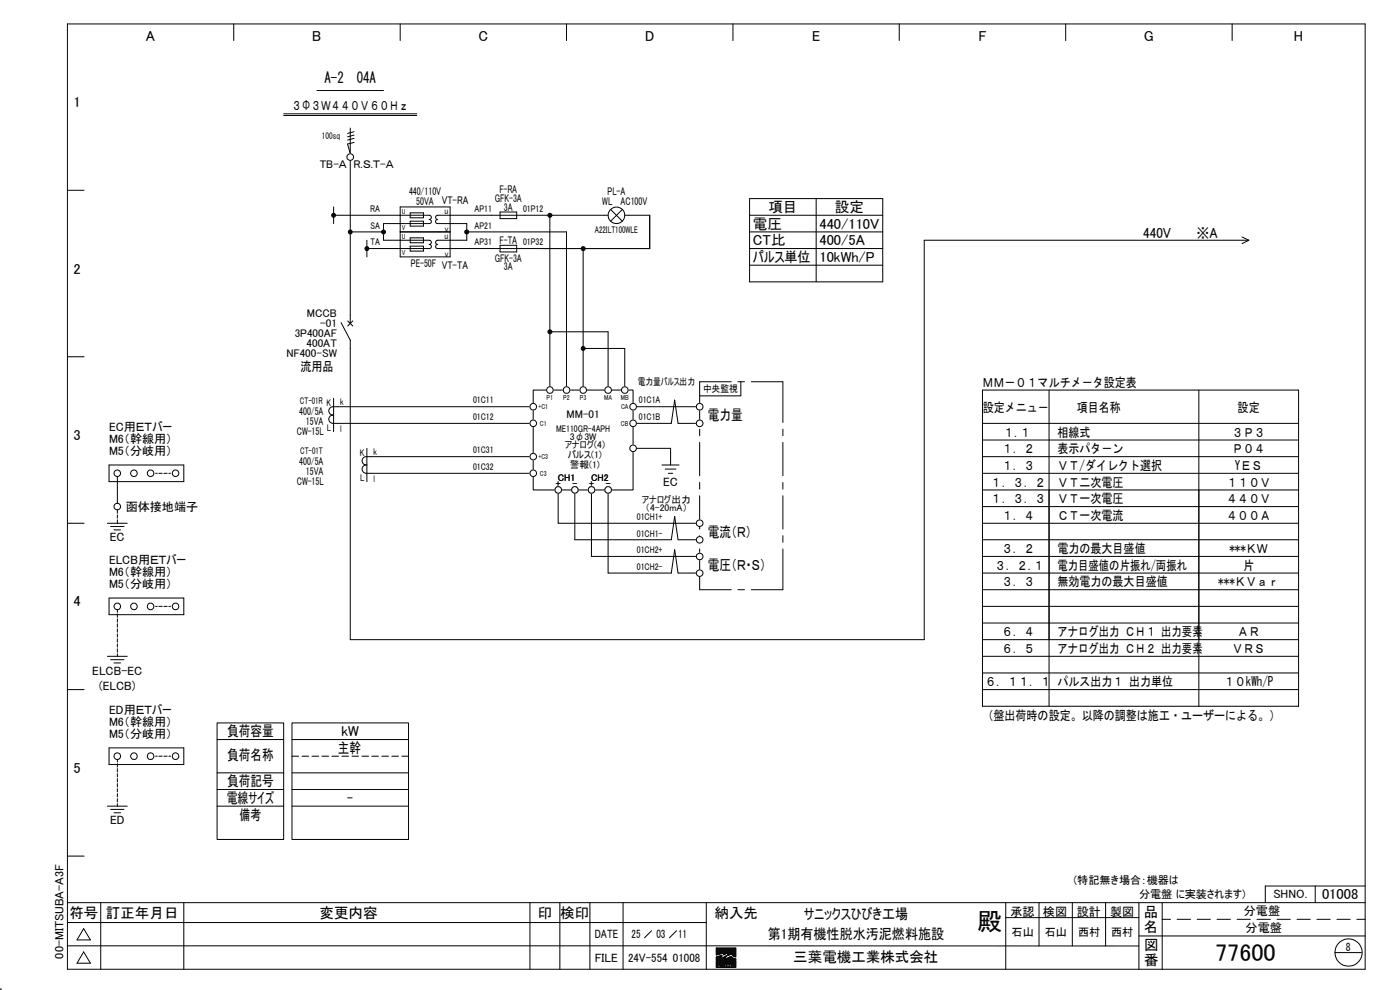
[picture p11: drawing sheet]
<svg xmlns="http://www.w3.org/2000/svg" width="420mm" height="297mm" viewBox="0 0 420 297" stroke-linecap="round" stroke-linejoin="round" font-family="sans-serif">
<g fill="none" stroke="#000" stroke-width=".3">
<path d="M85.1 34.1h40M85.1 34.7h40M95.1 27.2h20M105.1 38.4v7.7l-.8-2.9 2-.5M106.3 39.5l-2 .5M106.3 41.5l-2 .5M106.3 40.5l-2 .5M102.4 96.8l2.7 5.3v2.4M104.4 96.3l1.5 1.5M105.1 94.6v2.5M105.9 96.3l-1.5 1.5M32.7 139.5h22.5v5h-22.5z"/>
<path d="M32.2 157h6M33.2 158h4M34.2 159h2M35.2 143v8M35.2 153v1M35.2 154.5v1M35.2 156v1M46.7 142h.5M47.7 142h1M49.2 142h1M50.7 142h.5M32.7 179.4h22.5v5h-22.5z"/>
<path d="M32.2 196.9h6M33.2 197.9h4M34.2 198.9h2M35.2 183v.7M35.2 184.2v1M35.2 185.7v1M35.2 187.2v1M35.2 188.7v1M35.2 190.2v1M35.2 191.7v1M35.2 193.2v1M35.2 194.7v1"/>
<path d="M35.2 196.2v.7M46.7 181.9h.5M47.7 181.9h1M49.2 181.9h1M50.7 181.9h.5M65.2 216.9h19.9v35h-19.9zM87.6 216.9h35v35h-35zM65.2 236.9h19.9M65.2 231.9h19.9M65.2 221.9h19.9M87.6 236.9h35M87.6 231.9h35"/>
<path d="M87.6 221.9h35M87.6 226.9h2M90.6 226.9h2M93.6 226.9h2M96.6 226.9h2M99.6 226.9h2M102.6 226.9h2M105.6 226.9h2M108.6 226.9h2M111.6 226.9h2M114.6 226.9h2M117.6 226.9h2"/>
<path d="M120.6 226.9h2M65.2 241.9h19.9M87.6 241.9h35"/>
<circle cx="35.2" cy="142" r=".99"/>
<circle cx="35.2" cy="152" r=".99"/>
<circle cx="40.2" cy="142" r=".99"/>
<circle cx="45.2" cy="142" r=".99"/>
<circle cx="52.7" cy="142" r=".99"/>
<circle cx="35.2" cy="182" r=".99"/>
<circle cx="40.2" cy="182" r=".99"/>
<circle cx="45.2" cy="182" r=".99"/>
<circle cx="52.7" cy="182" r=".99"/>
</g>
<circle cx="105.1" cy="47.1" r="1.02" fill="#fff"/>
<circle cx="105.1" cy="47.1" r="1.02" fill="none" stroke="#fff" stroke-width=".3"/>
<g fill="none" stroke="#000" stroke-width=".3">
<path d="M225 59.6h39.9v25h-39.9zM244.9 59.6v25M100 64.5h.2v.3h-.2zM105 69.5h.2v.3h-.2zM105.1 69.6h10M110 74.5h.2v.2h-.2zM115 69.5h.2v.3h-.2zM120.1 64.6h8.7a.64 .64 0 0 1 .7 .6 .64 .64 0 0 1-.7 .7 .62 .62 0 0 1 .7 .6 .62 .62 0 0 1-.7 .6h-13.7v5M120.1 72.1h8.7a.64 .64 0 0 1 .7 .6 .64 .64 0 0 1-.7 .6 .62 .62 0 0 1 .7 .7 .62 .62 0 0 1-.7 .6h-8.7M120.1 69.6h15M120.1 62.1h15v15h-15zM123.1 63.9h4v1.4h-4z"/>
<path d="M123.1 66.4h4v1.4h-4zM123.1 71.4h4v1.4h-4zM123.1 73.9h4v1.4h-4zM135.1 64.6l-4 .1a.62 .62 0 0 0-.4 .7 .62 .62 0 0 0 .6 .5 .61 .61 0 0 0-.6 .6 .61 .61 0 0 0 .6 .6h3.8M139.9 69.5h.3v.3h-.3zM140.1 67.1v5l-9 .1a.62 .62 0 0 0-.4 .7 .62 .62 0 0 0 .6 .4 .61 .61 0 0 0-.6 .7 .61 .61 0 0 0 .6 .6h3.8M140.1 69.6h29.9v46.4M147.6 64.6h9.9M150.1 63.6h5v2h-5zM150.1 73.6h5v2h-5zM164.9 64.5h.3v.3h-.3zM165 64.6v51.4"/>
<path d="M174.9 74.5h.3v.2h-.3zM175 74.6v41.4M181.3 64.6h1.2M183.3 62.9l3.5 3.5M186.8 62.9l-3.5 3.5M187.5 64.6h7.5v10h-47.4M225 64.6h39.9M225 69.6h39.9M225 74.6h39.9M225 79.6h39.9M164.9 99.4h.3v.3h-.3zM165 99.6h17.5v16.4"/>
<path d="M164 117h-4v4M166 117h3M171 117h3M174.9 104.4h.3v.3h-.3zM175 104.5h12.5v11.5M176 117h5.5M183.5 117h3M188.5 117h1.5v4M219.5 114.5h-9.5v12.3M221.4 114.5h2M222.3 114.5v4.3h-12.3M225.5 114.5h9.5v12.3"/>
<path d="M294.9 117h94.8v94.9h-94.8zM314.8 117v94.9M359.8 117v94.9M99.9 124.5a1.25 1.25 0 0 0-1.2 1.3 1.25 1.25 0 0 0 1.2 1.2h59.1M99.9 124.5h.2M109.9 139.5a1.25 1.25 0 0 0-1.3 1.3 1.25 1.25 0 0 0 1.3 1.2h49.1M109.9 139.5h.2M159 137h-49.1a1.25 1.25 0 0 0-1.3 1.3 1.25 1.25 0 0 0 1.3 1.2M159 122h-59.1a1.25 1.25 0 0 0-1.2 1.3 1.25 1.25 0 0 0 1.2 1.2M160 123v3M160 128v8M160 138v3"/>
<path d="M190 135.5v11.5h-6.5M190 123v3M190 128v5.5M191 127h10.5l1-7 1 7h5.5M191 122h18M191 134.5h10.3v5M198.7 139.5h5.1M210 128.8v2M210 132.7v10M235 128.8v2M235 132.7v10M294.9 127h94.8"/>
<path d="M294.9 132h94.8M294.9 137h94.8M160 143v4h6.5M167.5 148v9h41.5M168.5 147h3M172.5 148v14h29l1-7 1 7h5.5M173.5 147h3M177.5 148v18.9h31.5M178.5 147h3M182.5 148v23.9h19l1-6.9 1 6.9h5.5M199.6 140.7h3.3M200.6 142h1.3"/>
<path d="M210 144.8v2M210 148.7v10M235 144.8v2M235 148.7v10M294.9 142h94.8M294.9 147h94.8M294.9 152h94.8M294.9 157h94.8M210 164.7v12.2h9.5M210 160.7v2M221.4 176.9h2M235 164.7v12.2h-9.5"/>
<path d="M235 160.7v2M294.9 162h94.8M294.9 166.9h94.8M294.9 171.9h94.8M294.9 176.9h94.8M294.9 181.9h94.8M294.9 186.9h94.8M294.9 191.9h94.8M294.9 196.9h94.8M294.9 201.9h94.8M294.9 206.9h94.8M.3 296.8h.1"/>
<circle cx="105.1" cy="47.1" r="1"/>
<circle cx="100.1" cy="64.6" r=".59"/>
<circle cx="100.1" cy="64.6" r=".41"/>
<circle cx="105.1" cy="69.6" r=".59"/>
<circle cx="105.1" cy="69.6" r=".41"/>
<circle cx="110.1" cy="74.6" r=".59"/>
<circle cx="110.1" cy="74.6" r=".41"/>
<circle cx="115.1" cy="69.6" r=".59"/>
<circle cx="115.1" cy="69.6" r=".41"/>
<circle cx="140.1" cy="69.6" r=".6"/>
<circle cx="140.1" cy="69.6" r=".41"/>
<circle cx="165" cy="64.6" r=".4"/>
<circle cx="165" cy="64.6" r=".6"/>
<circle cx="175" cy="74.6" r=".4"/>
<circle cx="175" cy="74.6" r=".6"/>
<circle cx="185" cy="64.6" r="2.49"/>
<circle cx="165" cy="99.5" r=".39"/>
<circle cx="165" cy="99.5" r=".6"/>
<circle cx="175" cy="104.5" r=".39"/>
<circle cx="175" cy="104.5" r=".6"/>
</g>
<circle cx="165" cy="117" r=".99" fill="#fff"/>
<circle cx="165" cy="117" r=".99" fill="none" stroke="#fff" stroke-width=".3"/>
<circle cx="165" cy="117" r=".99" fill="none" stroke="#000" stroke-width=".3"/>
<circle cx="170" cy="117" r=".99" fill="#fff"/>
<circle cx="170" cy="117" r=".99" fill="none" stroke="#fff" stroke-width=".3"/>
<circle cx="170" cy="117" r=".99" fill="none" stroke="#000" stroke-width=".3"/>
<circle cx="175" cy="117" r=".99" fill="#fff"/>
<circle cx="175" cy="117" r=".99" fill="none" stroke="#fff" stroke-width=".3"/>
<circle cx="175" cy="117" r=".99" fill="none" stroke="#000" stroke-width=".3"/>
<circle cx="182.5" cy="117" r=".99" fill="#fff"/>
<circle cx="182.5" cy="117" r=".99" fill="none" stroke="#fff" stroke-width=".3"/>
<circle cx="182.5" cy="117" r=".99" fill="none" stroke="#000" stroke-width=".3"/>
<circle cx="187.5" cy="117" r=".99" fill="#fff"/>
<circle cx="187.5" cy="117" r=".99" fill="none" stroke="#fff" stroke-width=".3"/>
<circle cx="187.5" cy="117" r=".99" fill="none" stroke="#000" stroke-width=".3"/>
<circle cx="210" cy="122" r="1" fill="#fff"/>
<circle cx="210" cy="122" r="1" fill="none" stroke="#fff" stroke-width=".3"/>
<circle cx="210" cy="122" r="1" fill="none" stroke="#000" stroke-width=".3"/>
<circle cx="210" cy="127" r="1" fill="#fff"/>
<circle cx="210" cy="127" r="1" fill="none" stroke="#fff" stroke-width=".3"/>
<circle cx="210" cy="127" r="1" fill="none" stroke="#000" stroke-width=".3"/>
<circle cx="167.5" cy="147" r="1" fill="#fff"/>
<circle cx="167.5" cy="147" r="1" fill="none" stroke="#fff" stroke-width=".3"/>
<circle cx="167.5" cy="147" r=".99" fill="none" stroke="#000" stroke-width=".3"/>
<circle cx="210" cy="157" r="1.02" fill="#fff"/>
<circle cx="210" cy="157" r="1.02" fill="none" stroke="#fff" stroke-width=".3"/>
<circle cx="210" cy="157" r="1" fill="none" stroke="#000" stroke-width=".3"/>
<circle cx="210" cy="162" r="1.01" fill="#fff"/>
<circle cx="210" cy="162" r="1.01" fill="none" stroke="#fff" stroke-width=".3"/>
<circle cx="210" cy="162" r="1" fill="none" stroke="#000" stroke-width=".3"/>
<circle cx="210" cy="167" r="1.01" fill="#fff"/>
<circle cx="210" cy="167" r="1.01" fill="none" stroke="#fff" stroke-width=".3"/>
<circle cx="210" cy="167" r="1" fill="none" stroke="#000" stroke-width=".3"/>
<circle cx="210" cy="172" r="1" fill="#fff"/>
<circle cx="210" cy="172" r="1" fill="none" stroke="#fff" stroke-width=".3"/>
<circle cx="210" cy="172" r="1" fill="none" stroke="#000" stroke-width=".3"/>
<circle cx="172.5" cy="147" r=".99" fill="#fff"/>
<circle cx="172.5" cy="147" r=".99" fill="none" stroke="#fff" stroke-width=".3"/>
<circle cx="172.5" cy="147" r=".99" fill="none" stroke="#000" stroke-width=".3"/>
<circle cx="177.5" cy="147" r=".99" fill="#fff"/>
<circle cx="177.5" cy="147" r=".99" fill="none" stroke="#fff" stroke-width=".3"/>
<circle cx="177.5" cy="147" r=".99" fill="none" stroke="#000" stroke-width=".3"/>
<circle cx="182.5" cy="147" r=".99" fill="#fff"/>
<circle cx="182.5" cy="147" r=".99" fill="none" stroke="#fff" stroke-width=".3"/>
<circle cx="182.5" cy="147" r=".99" fill="none" stroke="#000" stroke-width=".3"/>
<circle cx="167.5" cy="147" r="1" fill="#fff"/>
<circle cx="167.5" cy="147" r="1" fill="none" stroke="#fff" stroke-width=".3"/>
<circle cx="167.5" cy="147" r=".99" fill="none" stroke="#000" stroke-width=".3"/>
<circle cx="172.5" cy="147" r=".99" fill="#fff"/>
<circle cx="172.5" cy="147" r=".99" fill="none" stroke="#fff" stroke-width=".3"/>
<circle cx="172.5" cy="147" r=".99" fill="none" stroke="#000" stroke-width=".3"/>
<circle cx="177.5" cy="147" r=".99" fill="#fff"/>
<circle cx="177.5" cy="147" r=".99" fill="none" stroke="#fff" stroke-width=".3"/>
<circle cx="177.5" cy="147" r=".99" fill="none" stroke="#000" stroke-width=".3"/>
<circle cx="182.5" cy="147" r=".99" fill="#fff"/>
<circle cx="182.5" cy="147" r=".99" fill="none" stroke="#fff" stroke-width=".3"/>
<circle cx="182.5" cy="147" r=".99" fill="none" stroke="#000" stroke-width=".3"/>
<circle cx="160" cy="122" r=".99" fill="#fff"/>
<circle cx="160" cy="122" r=".99" fill="none" stroke="#fff" stroke-width=".3"/>
<circle cx="160" cy="122" r=".99" fill="none" stroke="#000" stroke-width=".3"/>
<circle cx="160" cy="127" r=".99" fill="#fff"/>
<circle cx="160" cy="127" r=".99" fill="none" stroke="#fff" stroke-width=".3"/>
<circle cx="160" cy="127" r=".99" fill="none" stroke="#000" stroke-width=".3"/>
<circle cx="160" cy="137" r=".99" fill="#fff"/>
<circle cx="160" cy="137" r=".99" fill="none" stroke="#fff" stroke-width=".3"/>
<circle cx="160" cy="137" r=".99" fill="none" stroke="#000" stroke-width=".3"/>
<circle cx="160" cy="142" r=".99" fill="#fff"/>
<circle cx="160" cy="142" r=".99" fill="none" stroke="#fff" stroke-width=".3"/>
<circle cx="160" cy="142" r=".99" fill="none" stroke="#000" stroke-width=".3"/>
<circle cx="190" cy="122" r=".99" fill="#fff"/>
<circle cx="190" cy="122" r=".99" fill="none" stroke="#fff" stroke-width=".3"/>
<circle cx="190" cy="122" r=".99" fill="none" stroke="#000" stroke-width=".3"/>
<circle cx="190" cy="127" r=".99" fill="#fff"/>
<circle cx="190" cy="127" r=".99" fill="none" stroke="#fff" stroke-width=".3"/>
<circle cx="190" cy="127" r=".99" fill="none" stroke="#000" stroke-width=".3"/>
<circle cx="190" cy="134.5" r=".99" fill="#fff"/>
<circle cx="190" cy="134.5" r=".99" fill="none" stroke="#fff" stroke-width=".3"/>
<g fill="none" stroke="#000" stroke-width=".3">
<path d="M20.2 7.2h389.5v283.6h-389.5zM70.1 7.2v5M120.1 7.2v5M170 7.2v5M220 7.2v5M269.9 7.2v5M319.8 7.2v5M369.8 7.2v5M20.2 57.1h5M105.1 48.1v46.5M100.1 64.6h20M100.1 62.1v5"/>
<path d="M110.1 74.6h10M110.1 72.1v5M115.1 72.1h5M135.1 67.1h5M135.1 64.6h12.5M135.1 74.6h12.5M157.5 64.6h23.8M372.7 71.1l2.1 1M374.8 72.1h-97.4v119.8h-172.3v-87.4M374.8 72.1l-2.1 1M20.2 107h5M100.1 119.5v10"/>
<path d="M110.1 134.5v10M20.2 157h5M20.2 206.9h5M32.7 224.4h22.5v5h-22.5zM35.2 227.9v.7M35.2 229.1v1.1M35.2 230.6v1M35.2 232.1v1M35.2 233.6v1M35.2 235.1v1M35.2 236.6v1M35.2 238.1v1"/>
<path d="M35.2 239.6v1M46.7 226.9h.5M47.7 226.9h1M49.2 226.9h1M50.7 226.9h.5M20.2 256.9h5M32.2 241.9h6M33.2 242.9h4M34.2 243.9h2M35.2 241.1v.8M20.2 276.8h191.8M20.2 270.8h389.5"/>
<path d="M25.1 278.6l2 3.4h-4zM30.2 270.8v20M55.2 270.8v20M159 270.8v20M168 270.8v20M177 270.8v20M187 270.8v20M195.5 279.3l-2.1 2.1M203 279.3l-2.1 2.1M212 270.8v20M301.8 275.3h40M301.8 270.8v20"/>
<path d="M311.8 270.8v13M321.8 270.8v13M331.8 270.8v13M341.8 270.8v20M348.8 270.8v20M348.8 275.8h2.5M353.3 275.8h4M359.3 275.8h4M365.3 275.8h4M371.3 275.8h3.9M377.2 275.8h4.1M383.2 275.8h4"/>
<path d="M389.3 275.8h3.9M394.7 265.8v5M395.2 275.8h4M401.2 275.8h4M407.2 275.8h2.5M409.7 265.8h-30v5M.3 296.8h.1M20.2 283.8h321.6M25.1 285.6l2 3.4h-4zM215 284.6h5.8M215 289.5h.4M215 289.7h.4"/>
<path d="M215 289.8h.4M215 289.4h.4M215 290h.4M215 289.9h.4M215 287.2h1.4M215 287.3h1.4M215 287.5h1.4M215 286.4h.5M215 286.3h.9M215 290.1h5.8M215 289.3h5.8M215 289.2h5.8"/>
<path d="M215 289.1h5.8M215 289h5.8M215 288.8h5.8M215 288.7h5.8M215 288.6h5.8M215 288.5h5.8M215 288.4h5.8M215 288.1h5.8M215 288h5.8M215 287.9h5.8M215 287.8h5.8M215 287.7h5.4"/>
<path d="M215 287.6h5M215 286.2h1.3M215 286h5.8M215 285.9h5.8M215 285.8h5.8M215 285.7h5.8M215 285.6h5.8M215 285.5h5.8M215 285.4h5.8M215 285.2h5.8M215 285.1h5.8M215 285h5.8"/>
<path d="M215 284.9h5.8M215 284.8h5.8M215.1 287.1h1.4M215.4 289.3v.8M215.5 287h1M215.7 289.3l.1 .5M215.7 289.5h.2M215.7 289.4h.2M215.8 289.7h.1M215.8 290v.1M215.9 286.9h.8M215.9 289.3v.5"/>
<path d="M216.2 289.3v.8M216.3 286.8h.4M216.5 286.6h.1M216.5 286.6l-1.5 .5v3.2h5.8v-2.6l-.7-.1M216.5 286.6l.2 .3M216.6 289.5h.2v.6M216.6 289.7h.2M216.6 289.8h.2M216.6 290h.2M216.6 289.9h.2M216.6 289.3v.8M216.8 287.5h1"/>
<path d="M217 286.2h.8M217 287.3h.7M217.1 289.7h.3M217.1 289.8h.5M217.1 290h.2M217.1 289.9h.2M217.1 286.3h.5M217.2 286.4h.2M217.2 287.2h.6M217.3 289.8l.2 .3M217.3 289.3l-.2 .8M217.4 287.1h.4"/>
<path d="M217.6 289.3l-.3 .2 .2 .2M217.6 287h.3M217.7 287.3l.1 .3 .6-.1 1.1-.5 .6 .6M217.7 287.3h.1M217.8 289.6h.3M217.8 286.9h.1M217.9 289.7l.2 .1-.3 .3M217.9 289.3l.2 .2M217.9 290h.3M217.9 286.8h.1M217.9 286.8l-1.4 .8-.1-.3 .3-.4M218 289.9h.1"/>
<path d="M218 286.8l-.3 .5M218.1 289.3l.1 .7 .4 .1 .3-.3M218.3 286.2h2.5M218.4 287.5h1.5M218.4 286.6h.2M218.4 286.3l-.3-.3-.8 .5-.4-.5-1.9 .5v-2.1h5.8v2.7M218.4 286.5h.5M218.4 286.4h.8M218.4 286.3h2.4M218.4 286.3v.5l1.1-.5 .8 .7 .5 .1M218.5 289.3v.4M218.7 287.3h1.1"/>
<path d="M218.8 287.2h.9M218.9 289.3v.8M219.1 287.1h.5M219.2 289.5h.1M219.2 289.8h.1M219.4 289.3l.2 .4M219.6 289.7l-.2 .4M219.6 289.7h.2M219.6 289.4h.2M219.6 289.5h.2M219.6 289.8h.1M219.6 286.4h1.2"/>
<path d="M219.8 286.5h1M219.9 289.3l-.3 .8M219.9 286.6h.9M220 289.8v.3M220 286.8h.8M220.1 286.9h.7M220.1 289.3l.3 .8M220.2 289.4h.6M220.2 289.5h.6M220.2 287h.6M220.3 289.7h.5M220.3 289.8h.5"/>
<path d="M220.3 289.9h.5M220.4 290h.4M341.8 280.8h67.9M400.6 285.8h8"/>
<circle cx="190" cy="134.5" r=".99"/>
<circle cx="35.2" cy="226.9" r=".99"/>
<circle cx="40.2" cy="226.9" r=".99"/>
<circle cx="45.2" cy="226.9" r=".99"/>
<circle cx="52.7" cy="226.9" r=".99"/>
<circle cx="404.7" cy="285.8" r="4.1"/>
</g>
<g font-size="7.3">
<text x="293.3" y="279.2">殿</text>
<text x="364.7" y="288.3">77600</text>
</g>
<text font-size="4.5" x="97.4" y="25">A-2　04A</text>
<g font-size="4.4">
<text x="43.8" y="12.2">A</text>
<text x="93.7" y="12.2">B</text>
<text x="143.6" y="12.2">C</text>
<text x="193.6" y="12.2">D</text>
<text x="243.7" y="12.2">E</text>
<text x="293.7" y="12.2">F</text>
<text x="343.3" y="12.2">G</text>
<text x="388.3" y="12.2">H</text>
<text x="22.1" y="32.2">1</text>
<text x="230.6" y="63.6">項目</text>
<text x="250.6" y="63.6">設定</text>
<text x="225.9" y="68.6">電圧</text>
<text x="245.9" y="68.6">440/110V</text>
<text x="343.1" y="71.5">440V</text>
<text x="359.1" y="71.5">※A</text>
<text x="225.9" y="73.6">CT比</text>
<text x="245.9" y="73.6">400/5A</text>
<text x="22.1" y="82.1">2</text>
<text x="225.9" y="78.6">パルス単位</text>
<text x="245.9" y="78.6">10kWh/P</text>
<text x="212.5" y="126">電力量</text>
<text x="22.1" y="132">3</text>
<text x="212.5" y="161">電流（Ｒ）</text>
<text x="212.5" y="171">電圧（Ｒ・Ｓ）</text>
<text x="22.1" y="181.9">4</text>
<text x="68.2" y="221">負荷容量</text>
<text x="102.5" y="220.9">kW</text>
<text x="68.2" y="228">負荷名称</text>
<text x="101.4" y="225.9">主幹</text>
<text x="22.1" y="231.9">5</text>
<text x="68.2" y="236">負荷記号</text>
<text x="68" y="240.9">電線サイズ</text>
<text x="71.9" y="245.9">備考</text>
<text x="104.2" y="240.9">-</text>
<text x="396.8" y="269.8">01008</text>
<text x="20.8" y="275.3">符号 訂正年月日</text>
<text x="95.9" y="275.3">変更内容</text>
<text x="161.4" y="275.3">印 検印</text>
<text x="214.5" y="275.3">納入先</text>
<text x="241.2" y="275.8">サニックスひびき工場</text>
<text x="343.3" y="275.2">品</text>
<text x="230.5" y="281.8">第1期有機性脱水汚泥燃料施設</text>
<text x="343.3" y="279.6">名</text>
<text x="343.4" y="285">図</text>
<text x="238.1" y="288.8">三葉電機工業株式会社</text>
<text x="343.4" y="289.4">番</text>
</g>
<g font-size="3.9">
<text x="87.6" y="33.1">３Φ３Ｗ４４０Ｖ６０Ｈｚ</text>
<text x="90.2" y="111.4">流用品</text>
<text x="294.9" y="116">ＭＭ－０１マルチメ－タ設定表</text>
<text x="294.9" y="123.5">設定メニュ－</text>
<text x="323.2" y="123.5">項目名称</text>
<text x="371.4" y="123.5">設定</text>
<text x="301.1" y="131">１.１</text>
<text x="317.3" y="131">相線式</text>
<text x="369.8" y="131">３Ｐ３</text>
<text x="300.7" y="136">１．２</text>
<text x="317.3" y="136">表示パタ－ン</text>
<text x="369.8" y="136">Ｐ０４</text>
<text x="300.7" y="141">１．３</text>
<text x="317.3" y="141">ＶＴ/ダイレクト選択</text>
<text x="370.6" y="141">YＥＳ</text>
<text x="297.3" y="146">１．３．２</text>
<text x="317.3" y="146">ＶＴ二次電圧</text>
<text x="368.1" y="146">１１０Ｖ</text>
<text x="297.3" y="151">１．３．３</text>
<text x="300.7" y="156">１．４</text>
<text x="317.3" y="156">ＣＴ一次電流</text>
<text x="317.3" y="151">ＶＴ一次電圧</text>
<text x="368.1" y="156">４００Ａ</text>
<text x="368.1" y="151">４４０Ｖ</text>
<text x="300.7" y="166">３．２</text>
<text x="317.3" y="166">電力の最大目盛値</text>
<text x="369" y="166">***ＫＷ</text>
<text x="298.5" y="171">３．２.１</text>
<text x="317.3" y="171">電力目盛値の片振れ/両振れ</text>
<text x="373.1" y="171">片</text>
<text x="300.7" y="176">３．３</text>
<text x="317.3" y="176">無効電力の最大目盛値</text>
<text x="365.6" y="176">***ＫＶａｒ</text>
<text x="300.7" y="191">６．４</text>
<text x="317.3" y="191">アナログ出力 ＣＨ１ 出力要素</text>
<text x="371.4" y="191">ＡＲ</text>
<text x="300.7" y="195.9">６．５</text>
<text x="317.3" y="195.9">アナログ出力 ＣＨ２ 出力要素</text>
<text x="369.8" y="195.9">ＶＲＳ</text>
<text x="295.7" y="205.9">６．１１．１ パルス出力１ 出力単位</text>
<text x="367.3" y="205.9">１０kWh/P</text>
<text x="294.9" y="215.9">（盤出荷時の設定。以降の調整は施工・ユーザーによる。）</text>
</g>
<g font-size="3.6">
<text x="32.7" y="129.3">EC用ＥＴバー</text>
<text x="32.7" y="132.9">M6（幹線用）</text>
<text x="32.7" y="136.5">M5（分岐用）</text>
<text x="199" y="145.7">EC</text>
<text x="37.7" y="153.2">函体接地端子</text>
<text x="33" y="162.5">EC</text>
<text x="32.7" y="169.2">ELCB用ＥＴバー</text>
<text x="32.7" y="172.8">M6（幹線用）</text>
<text x="32.7" y="176.4">M5（分岐用）</text>
<text x="27.7" y="202.4">ELCB-EC</text>
<text x="29.7" y="206.9">(ELCB)</text>
<text x="32.7" y="214.2">ED用ＥＴバー</text>
<text x="32.7" y="217.8">M6（幹線用）</text>
<text x="32.7" y="221.4">M5（分岐用）</text>
<text x="33" y="247.3">ED</text>
<text x="382.2" y="269.6">SHNO.</text>
<text x="303.2" y="274.8">承認</text>
<text x="313" y="274.8">検図</text>
<text x="323.2" y="274.8">設計</text>
<text x="333.2" y="274.8">製図</text>
<text x="373.3" y="274.6">分電盤</text>
<text x="178.5" y="281.5">DATE</text>
<text x="189.5" y="281.5">25</text>
<text x="197" y="281.5">03</text>
<text x="203.5" y="281.5">11</text>
<text x="373.8" y="279.6">分電盤</text>
<text x="19.1" y="287.6" transform="rotate(-90 19.1 287.6)">00-MITSUBA-A3F</text>
<text x="403.9" y="285.3">8</text>
<text x="178.6" y="288.6">FILE</text>
<text x="188.5" y="288.6">24V-554 01008</text>
</g>
<g font-size="3.3">
<text x="96" y="50.4">TB-Ａ R.Ｓ.Ｔ-Ａ</text>
<text x="122.8" y="58.4">440/110V</text>
<text x="149.9" y="57.9">F-RA</text>
<text x="182.3" y="58.4">PL-A</text>
<text x="124.9" y="61.4">50VA</text>
<text x="132.6" y="61.1">VT-RA</text>
<text x="148.5" y="60.6">GFK-3A</text>
<text x="151.2" y="63.4">3A</text>
<text x="180.8" y="61.4">WL</text>
<text x="186.3" y="61.4">AC100V</text>
<text x="149.9" y="73.1">F-TA</text>
<text x="123.3" y="80.1">PE-50F VT-TA</text>
<text x="148.5" y="78.6">GFK-3A</text>
<text x="151.2" y="81.1">3A</text>
<text x="92.1" y="95.1">MCCB</text>
<text x="88.4" y="101">3P400AF</text>
<text x="96.1" y="98.1">-01</text>
<text x="86" y="107">NF400-SW</text>
<text x="92" y="104">400AT</text>
<text x="89.8" y="124.5">400/5A</text>
<text x="170.1" y="125.5">MM-01</text>
<text x="89.1" y="130.5">CW-15L</text>
<text x="91.8" y="127.5">15VA</text>
<text x="89.8" y="139.5">400/5A</text>
<text x="91.8" y="142.5">15VA</text>
<text x="89.1" y="145.5">CW-15L</text>
<text x="322.3" y="265.2">(特記無き場合：機器は</text>
<text x="341.8" y="269.5">分電盤 に実装されます)</text>
<text x="303.6" y="280.8">石山</text>
<text x="313.6" y="280.8">石山</text>
<text x="323.6" y="280.8">西村</text>
<text x="333.5" y="280.8">西村</text>
</g>
<g font-size="2.9">
<text x="111.1" y="63.6">RA</text>
<text x="133.4" y="64.1">u</text>
<text x="142.5" y="63.6">AP11</text>
<text x="157" y="63.6">01P12</text>
<text x="111.2" y="68.6">SA</text>
<text x="133.4" y="71.6">u</text>
<text x="133.5" y="69.6">v</text>
<text x="142.5" y="68.6">AP21</text>
<text x="178.6" y="69.8">A22ILT100WLE</text>
<text x="111.2" y="73.6">TA</text>
<text x="133.5" y="77.1">v</text>
<text x="142.5" y="73.6">AP31</text>
<text x="157" y="73.6">01P32</text>
<text x="191.4" y="115.5">電力量パルス出力</text>
<text x="211" y="117.5">中央監視</text>
<text x="90" y="121.3">CT-01R K</text>
<text x="102.1" y="121.5">k</text>
<text x="142" y="121">01C11</text>
<text x="191.7" y="121">01C1A</text>
<text x="98.1" y="129.3">L</text>
<text x="102.1" y="129.5">l</text>
<text x="142" y="126">01C12</text>
<text x="166.9" y="129.5">ME110GR-4APH</text>
<text x="191.7" y="126">01C1B</text>
<text x="90.1" y="136.3">CT-01T</text>
<text x="108" y="136.8">K</text>
<text x="112.1" y="136.5">k</text>
<text x="142" y="136">01C31</text>
<text x="169.5" y="134.5">アナログ(4)</text>
<text x="170.4" y="137.5">パルス(1)</text>
<text x="171" y="132">3φ3W</text>
<text x="142" y="141">01C32</text>
<text x="171" y="140.5">警報(1)</text>
<text x="108.1" y="144.3">L</text>
<text x="112.1" y="144.5">l</text>
<text x="166.8" y="146">+</text>
<text x="167.4" y="144.3">CH1</text>
<text x="171.8" y="146">-</text>
<text x="176.8" y="146">+</text>
<text x="177.4" y="144.3">CH2</text>
<text x="181.8" y="146">-</text>
<text x="191.1" y="156">01CH1+</text>
<text x="192.7" y="150.8">アナログ出力</text>
<text x="193.6" y="153.3">（4-20mA）</text>
<text x="191.1" y="161">01CH1-</text>
<text x="191.1" y="166">01CH2+</text>
<text x="191.1" y="171">01CH2-</text>
</g>
<text font-size="2.6" x="96.6" y="41.8">100sq</text>
<g font-size="2.2">
<text x="120.6" y="64.1">U</text>
<text x="120.6" y="69.1">V</text>
<text x="120.6" y="71.6">U</text>
<text x="120.6" y="76.6">V</text>
<text x="161.6" y="122.8">+C1</text>
<text x="164" y="120">P1</text>
<text x="169" y="120">P2</text>
<text x="174" y="120">P3</text>
<text x="181.3" y="120">MA</text>
<text x="186.3" y="120">MB</text>
<text x="186.4" y="122.8">CA</text>
<text x="162" y="127.8">C1</text>
<text x="186.4" y="127.8">CB</text>
<text x="161.6" y="137.7">+C3</text>
<text x="162" y="142.7">C3</text>
</g>
</svg>
